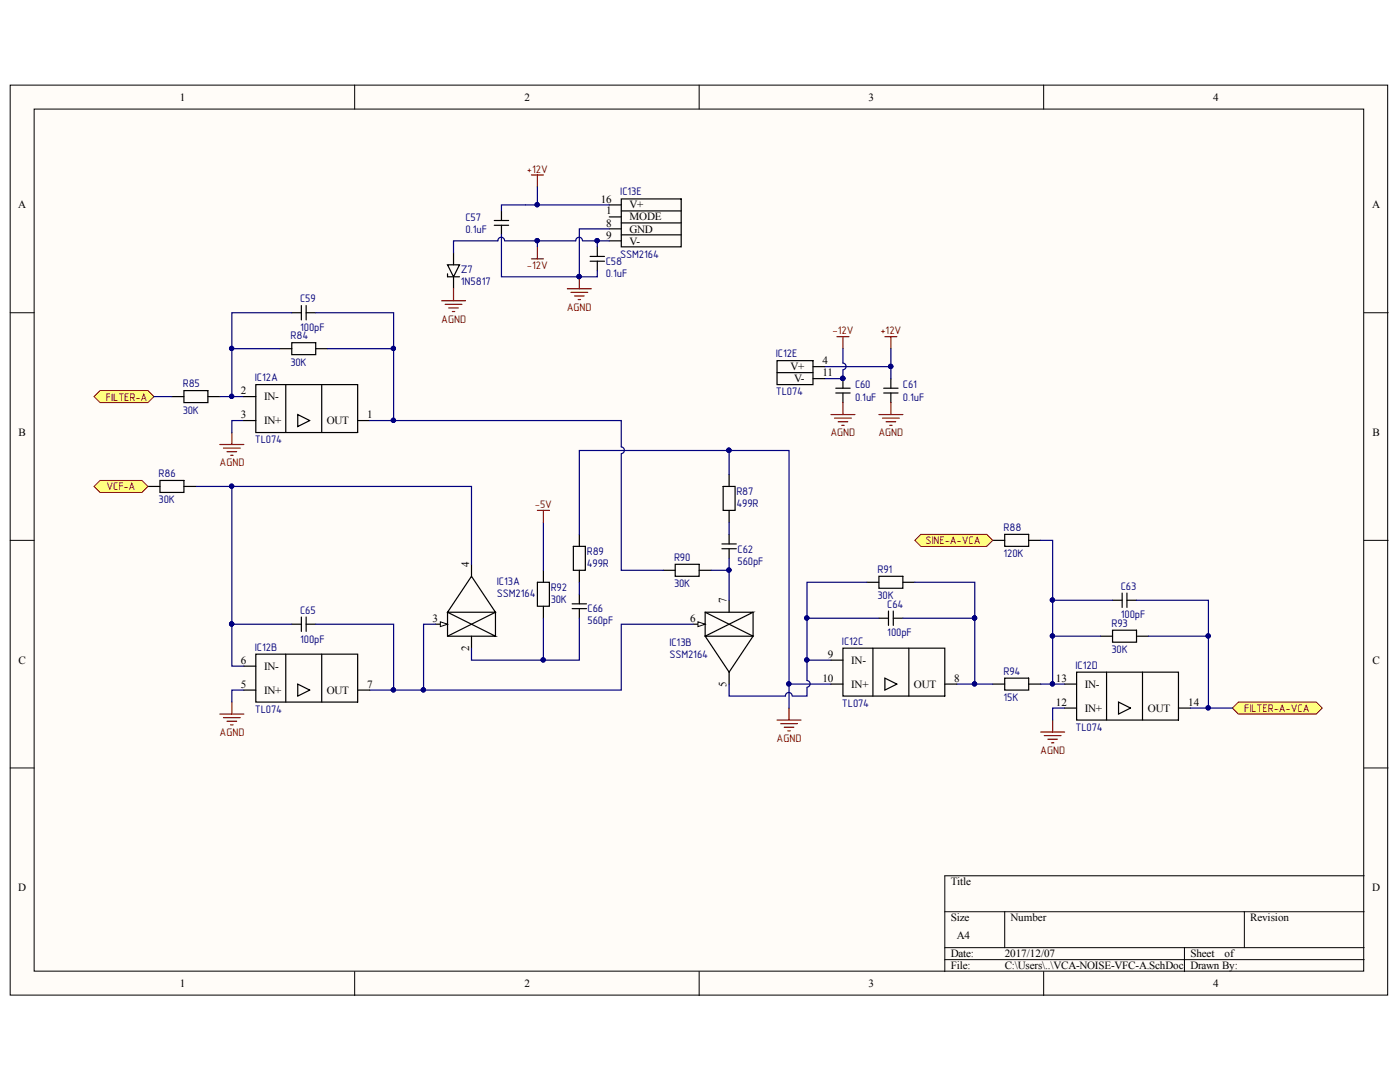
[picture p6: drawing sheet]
<svg xmlns="http://www.w3.org/2000/svg" width="279mm" height="216mm" viewBox="0 0 279 216" stroke-linecap="round" stroke-linejoin="round" font-family="sans-serif">
<g fill="#fffcf8" stroke="#000" stroke-width=".2">
<path d="M2 17h274.9v181.6h-274.9z"/>
<path d="M6.8 21.8h265.4v172h-265.4z"/>
</g>
<g fill="none" stroke="#000" stroke-width=".2">
<path d="M70.8 17v4.8M139.5 17v4.8M208.3 17v4.8M2 62.4h4.8M272.3 62.4h4.7M2 107.8h4.8M272.3 107.8h4.7M2 153.2h4.8M272.3 153.2h4.7M272.3 174.8h-83.7v19.1M70.8 193.9v4.8M139.5 193.9v4.8"/>
<path d="M188.6 181.9h83.7M188.6 189.1h83.7M188.6 191.5h83.7M200.5 181.9v7.2M208.3 193.9v4.8M236.4 189.1v4.8M248.3 181.9v7.2"/>
</g>
<path d="M145.5 119.8v2.4M58.2 124.6h1.9M60.1 123.1v2.9M61.1 124.6h1.9M61.1 123.1v2.9M138.3 124.6h2.4" fill="none" stroke="#000" stroke-width=".24"/>
<path d="M139.3 124.1l1.4 .5-1.4 .4z" fill="#fffcf8"/>
<path d="M139.3 124.1l1.4 .5-1.4 .4z" fill="none" stroke="#000" stroke-width=".2"/>
<g fill="none" stroke="#000" stroke-width=".24">
<path d="M144.3 97.1h2.4v4.7h-2.4zM145.5 94.7v2.4M132.4 113.8h2.3M134.7 112.6h4.8v2.4h-4.8zM139.5 113.8h2.4M144.1 108.5h2.8M144.1 109.5h2.8M145.5 101.8v2.4M145.5 106.6v1.9M145.5 109.5v1.9M173 116.2h2.4M175.4 115h4.8v2.4h-4.8z"/>
<path d="M180.2 116.2h2.4M86.9 124.6h2.4M94.1 126.9v2.4M140.7 126.9h9.6l-4.8 7.2zM140.7 122.2h9.6l-9.6 4.7zM140.7 122.2l9.6 4.7v-4.7M145.5 134.1v2.4M175.4 123.4h1.9M177.3 121.9v2.9M178.3 123.4h1.9M178.3 121.9v2.9"/>
</g>
<path d="M141.9 113.8h3.6M145.5 111.4v8.4M145.5 104.2v2.4M182.6 116.2h11.9v7.2M157.5 136.5h8.3M161.1 123.4h14.3M180.2 123.4h14.3M194.5 123.4v13.1h-3.6" fill="none" stroke="#000080" stroke-width=".24"/>
<g fill="#000080" stroke="#000080" stroke-width=".2">
<circle cx="145.5" cy="113.7" r=".43"/>
<circle cx="161" cy="123.3" r=".43"/>
<circle cx="194.5" cy="123.3" r=".43"/>
<circle cx="194.5" cy="136.5" r=".43"/>
<circle cx="157.4" cy="136.5" r=".43"/>
</g>
<path d="M155.1 143.7h4.8M155.8 144.4h3.3M156.5 145.1h1.9M157.2 145.8h.5M157.5 141.3v2.4" fill="none" stroke="#800000" stroke-width=".24"/>
<path d="M87.9 124.1l1.4 .5-1.4 .4z" fill="#fffcf8"/>
<path d="M87.9 124.1l1.4 .5-1.4 .4z" fill="none" stroke="#000" stroke-width=".2"/>
<g fill="none" stroke="#000" stroke-width=".24">
<path d="M29.5 97.1h2.4M31.9 95.9h4.8v2.4h-4.8zM36.7 97.1h2.4M94.1 115l4.8 7.2h-9.6zM94.1 112.6v2.4M107.2 116.2h2.4v4.8h-2.4zM108.4 113.8v2.4M114.4 109h2.4v4.8h-2.4zM115.6 106.6v2.4M115.6 113.8v2.4M115.6 118.6v1.9M48.7 137.7h2.4"/>
<path d="M48.7 132.9h2.4M51.1 130.5h20.3v9.6h-20.3zM57 130.5v9.6M59.4 136.5l2.4 1.2-2.4 1.2zM64.2 130.5v9.6M71.4 137.7h2.4M89.3 122.2l9.6 4.7h-9.6zM89.3 126.9l9.6-4.7v4.7M108.4 121v2.4M114.2 120.5h2.9M114.2 121.4h2.9M115.6 121.4v2"/>
<path d="M165.8 136.5h2.4M165.8 131.7h2.4M168.2 129.3h20.4v9.6h-20.4zM174.2 129.3v9.6M176.6 135.3l2.4 1.2-2.4 1.2zM181.4 129.3v9.6M188.6 136.5h2.3"/>
</g>
<g fill="none" stroke="#000080" stroke-width=".24">
<path d="M39.1 97.1h7.2M145.5 89.9h12v51.4M145.5 89.9h-29.9v16.7M145.5 89.9v4.8M94.1 112.6v-15.5h-47.8v27.5M108.4 104.2v9.6M115.6 116.2v2.4M173 116.2h-11.9v19.6a.67 .67 0 0 1 .6 .7 .67 .67 0 0 1-.7 .6M46.3 124.6v8.3h2.4M46.3 124.6h11.9M48.7 137.7h-2.4v2.4M63 124.6h15.6v13.1"/>
<path d="M86.9 124.6h-2.4v13.1M108.4 123.4v8.3M115.6 123.4v8.3h-21.5v-2.4M138.3 124.6h-14.3v13.1h-50.2M145.5 136.5v2.4h11.3a.67 .67 0 0 1 .6-.7 .67 .67 0 0 1 .7 .7M161.1 137.2v1.7h-2.9M161.1 131.7h4.7"/>
</g>
<g fill="#000080" stroke="#000080" stroke-width=".2">
<circle cx="78.5" cy="137.7" r=".43"/>
<circle cx="84.5" cy="137.7" r=".43"/>
<circle cx="108.4" cy="131.7" r=".43"/>
<circle cx="145.5" cy="89.8" r=".43"/>
<circle cx="157.4" cy="136.5" r=".43"/>
<circle cx="161" cy="131.7" r=".43"/>
<circle cx="161" cy="123.3" r=".43"/>
<circle cx="46.2" cy="97" r=".43"/>
<circle cx="46.2" cy="124.5" r=".43"/>
</g>
<path d="M107.2 101.8h2.4M108.4 101.8v2.4M43.9 142.5h4.8M44.6 143.2h3.3M45.3 143.9h1.9M46 144.6h.5M46.3 140.1v2.4" fill="none" stroke="#800000" stroke-width=".24"/>
<g fill="#ffff80" stroke="#800000" stroke-width=".2">
<path d="M18.8 97.1l1.2-1.2h8.3l1.2 1.2-1.2 1.2h-8.3z" fill-rule="evenodd"/>
<path d="M245.9 141.3l1.2-1.2h15.6l1.2 1.2-1.2 1.2h-15.6z" fill-rule="evenodd"/>
</g>
<g fill="none" stroke="#000" stroke-width=".24">
<path d="M198.1 107.8h2.4M200.5 106.6h4.8v2.4h-4.8zM205.3 107.8h2.4M222 119.8h1.9M223.9 118.3v2.9M224.9 119.8h1.9M224.9 118.3v2.9M198.1 136.5h2.4M200.5 135.3h4.8v2.4h-4.8zM205.3 136.5h2.4M219.6 126.9h2.4M222 125.7h4.8v2.4h-4.8z"/>
<path d="M226.8 126.9h2.4"/>
</g>
<path d="M207.7 107.8h2.4v12M222 119.8h-11.9v16.7M207.7 136.5h4.8M210.1 126.9h9.5M229.2 126.9h12M212.5 141.3h-2.4v2.4M241.2 141.3h4.7" fill="none" stroke="#000080" stroke-width=".24"/>
<g fill="#000080" stroke="#000080" stroke-width=".2">
<circle cx="210" cy="136.5" r=".43"/>
<circle cx="210" cy="126.9" r=".43"/>
<circle cx="210" cy="119.7" r=".43"/>
<circle cx="241.1" cy="126.9" r=".43"/>
<circle cx="241.1" cy="141.2" r=".43"/>
</g>
<path d="M207.7 146.1h4.8M208.4 146.8h3.4M209.1 147.5h1.9M209.8 148.2h.5M210.1 143.7v2.4" fill="none" stroke="#800000" stroke-width=".24"/>
<path d="M182.6 107.8l1.2-1.2h13.1l1.2 1.2-1.2 1.2h-13.1z" fill-rule="evenodd" fill="#ffff80" stroke="#800000" stroke-width=".2"/>
<path d="M43.9 79.1h4.8M46.3 69.6h9.5M58.2 62.4h-11.9v16.7M63 62.4h15.6v21.5h-4.8M65.4 69.6h13.2M164.6 73.2h13.2M168.2 69.6v2.8a.67 .67 0 0 1 .7 .7 .67 .67 0 0 1-.7 .7M168.2 73.9v1.7h-3.6M177.8 69.6v6M48.7 83.9h-2.4v2.4M226.8 119.8h14.4v21.5h-3.6M194.5 136.5h3.6" fill="none" stroke="#000080" stroke-width=".24"/>
<g fill="#000080" stroke="#000080" stroke-width=".2">
<circle cx="194.5" cy="136.5" r=".43"/>
<circle cx="168.2" cy="75.5" r=".43"/>
<circle cx="177.7" cy="73.1" r=".43"/>
<circle cx="241.1" cy="126.9" r=".43"/>
<circle cx="241.1" cy="141.2" r=".43"/>
<circle cx="46.2" cy="79.1" r=".43"/>
<circle cx="46.2" cy="69.5" r=".43"/>
<circle cx="78.5" cy="69.5" r=".43"/>
<circle cx="78.5" cy="83.9" r=".43"/>
</g>
<g fill="none" stroke="#000" stroke-width=".24">
<path d="M34.3 79.1h2.4M36.7 77.9h4.8v2.4h-4.8zM41.5 79.1h2.4M48.7 79.1h2.4M51.1 76.7h20.3v9.6h-20.3zM55.8 69.6h2.4M57 76.7v9.6M58.2 68.4h4.8v2.4h-4.8zM58.2 62.4h1.9M60.1 61v2.8M61.1 62.4h1.9M61.1 61v2.8"/>
<path d="M63 69.6h2.4M64.2 76.7v9.6M155.1 72h7.2v4.7h-7.2zM155.1 74.4h7.2M162.3 73.2h2.3M162.3 75.6h2.3M166.8 78.4h2.9M166.8 77.5h2.9M168.2 75.6v1.9M168.2 78.4v1.9M176.4 78.4h2.8M176.4 77.5h2.8"/>
<path d="M177.8 75.6v1.9M177.8 78.4v1.9M48.7 83.9h2.4M59.4 82.7l2.4 1.2-2.4 1.2zM71.4 83.9h2.4M212.5 136.5h2.4M214.9 134.1h20.3v9.6h-20.3zM220.8 134.1v9.6M228 134.1v9.6M212.5 141.3h2.4M223.2 140.1l2.4 1.2-2.4 1.2zM235.2 141.3h2.4"/>
</g>
<g fill="none" stroke="#800000" stroke-width=".24">
<path d="M167 67.2h2.4M168.2 67.2v2.4M176.6 67.2h2.4M177.8 67.2v2.4M43.9 88.7h4.8M44.6 89.4h3.3M45.3 90.1h1.9M46 90.8h.5M46.3 86.3v2.4M165.8 82.7h4.8M166.6 83.4h3.3M167.3 84.2h1.9"/>
<path d="M168 84.9h.5M168.2 80.3v2.4M175.4 82.7h4.8M176.1 83.4h3.4M176.8 84.2h2M177.6 84.9h.4M177.8 80.3v2.4"/>
</g>
<path d="M18.8 79.1l1.2-1.2h9.5l1.2 1.2-1.2 1.2h-9.5z" fill-rule="evenodd" fill="#ffff80" stroke="#800000" stroke-width=".2"/>
<path d="M107.2 37.3v3.6M100.1 46.9v8.3h19.1v-1.2M100.7 48.1a.67 .67 0 0 0-.7-.8 .67 .67 0 0 0-.6 .8h-8.9v2.4M100.8 48.1h6.4M116.2 48.1a.67 .67 0 0 0-.6-.8 .67 .67 0 0 0-.7 .8h-7.7v1.2M116.3 48.1h2.9v1.2M119.2 48.1h2.4M121.6 40.9h-21.5v1.2M121.6 45.7h-6v9.5M30.7 79.1h3.6M78.6 83.9h45.4v5.3a.67 .67 0 0 1 .6 .6 .67 .67 0 0 1-.6 .7M124 90.6v23.2h8.4" fill="none" stroke="#000080" stroke-width=".24"/>
<g fill="#000080" stroke="#000080" stroke-width=".2">
<circle cx="78.5" cy="83.9" r=".43"/>
<circle cx="107.2" cy="40.8" r=".43"/>
<circle cx="115.6" cy="55.2" r=".43"/>
<circle cx="119.2" cy="48" r=".43"/>
<circle cx="107.2" cy="48" r=".43"/>
</g>
<g fill="none" stroke="#000" stroke-width=".24">
<path d="M124 39.7h11.9v9.6h-11.9zM89.3 52.8h2.4l-1.2 2.4zM89.3 54.6v.6h2.4M90.5 50.5v2.3M90.5 55.2v2.4M98.6 44h2.9M98.6 45h2.9M100.1 42.1v1.9M100.1 45v1.9M117.8 52.1h2.8M117.8 51.2h2.8M119.2 49.3v1.9"/>
<path d="M119.2 52.1v1.9M121.6 40.9h2.4M121.6 43.3h2.4M121.6 48.1h2.4M121.6 45.7h2.4M124 42.1h11.9M124 44.5h11.9M124 46.9h11.9"/>
</g>
<g fill="none" stroke="#800000" stroke-width=".24">
<path d="M106.1 34.9h2.3M107.2 34.9v2.4M90.5 57.6v2.4M106.1 51.6h2.3M107.2 49.3v2.3M113.2 57.6h4.8M113.9 58.3h3.4M114.7 59.1h1.9M115.4 59.8h.5M115.6 55.2v2.4M88.1 60h4.8M88.8 60.7h3.4"/>
<path d="M89.6 61.4h1.9M90.3 62.2h.4"/>
</g>
<g font-size="2.2">
<text x="35.9" y="20.1">1</text>
<text x="104.7" y="20.1">2</text>
<text x="173.4" y="20.1">3</text>
<text x="242.1" y="20.1">4</text>
<text x="3.6" y="41.6">A</text>
<text x="119.9" y="40.4">16</text>
<text x="125.6" y="41.6">V+</text>
<text x="273.9" y="41.6">A</text>
<text x="121" y="42.8">1</text>
<text x="121" y="47.6">9</text>
<text x="121" y="45.2">8</text>
<text x="125.6" y="44">MODE</text>
<text x="125.6" y="46.4">GND</text>
<text x="125.6" y="48.8">V-</text>
<text x="157.8" y="73.9">V+</text>
<text x="158.5" y="76.3">V-</text>
<text x="164.1" y="72.7">4</text>
<text x="164.1" y="75.1">11</text>
<text x="48.1" y="78.6">2</text>
<text x="48.1" y="83.5">3</text>
<text x="52.7" y="79.8">IN-</text>
<text x="73.3" y="83.5">1</text>
<text x="3.7" y="87">B</text>
<text x="52.7" y="84.7">IN+</text>
<text x="65.2" y="84.7">OUT</text>
<text x="273.9" y="87">B</text>
<text x="93.7" y="113.1" transform="rotate(-90 93.7 113.1)">4</text>
<text x="86.3" y="124.1">3</text>
<text x="137.7" y="124.1">6</text>
<text x="145" y="120.3" transform="rotate(-90 145 120.3)">7</text>
<text x="93.7" y="129.9" transform="rotate(-90 93.7 129.9)">2</text>
<text x="165.2" y="131.3">9</text>
<text x="3.7" y="132.4">C</text>
<text x="48.1" y="132.4">6</text>
<text x="48.1" y="137.3">5</text>
<text x="52.7" y="133.6">IN-</text>
<text x="73.3" y="137.3">7</text>
<text x="145" y="137.1" transform="rotate(-90 145 137.1)">5</text>
<text x="164.1" y="136.1">10</text>
<text x="169.9" y="132.4">IN-</text>
<text x="169.9" y="137.3">IN+</text>
<text x="182.4" y="137.3">OUT</text>
<text x="190.4" y="136.1">8</text>
<text x="210.7" y="136.1">13</text>
<text x="216.5" y="137.3">IN-</text>
<text x="273.9" y="132.4">C</text>
<text x="52.7" y="138.4">IN+</text>
<text x="65.2" y="138.4">OUT</text>
<text x="210.7" y="140.8">12</text>
<text x="216.5" y="142">IN+</text>
<text x="229.1" y="142">OUT</text>
<text x="237.1" y="140.8">14</text>
<text x="3.6" y="177.9">D</text>
<text x="189.8" y="176.7">Title</text>
<text x="273.9" y="177.9">D</text>
<text x="189.8" y="183.9">Size</text>
<text x="201.7" y="183.9">Number</text>
<text x="249.5" y="183.9">Revision</text>
<text x="189.8" y="191">Date:</text>
<text x="190.9" y="187.4">A4</text>
<text x="200.5" y="191">2017/12/07</text>
<text x="237.6" y="191">Sheet</text>
<text x="244.4" y="191">of</text>
<text x="35.9" y="197">1</text>
<text x="104.7" y="197">2</text>
<text x="173.4" y="197">3</text>
<text x="189.8" y="193.4">File:</text>
<text x="200.5" y="193.4">C:\Users\..\VCA-NOISE-VFC-A.SchDoc</text>
<text x="237.6" y="193.4">Drawn By:</text>
<text x="242.1" y="197">4</text>
</g>
<g font-size="2.2" fill="#800000">
<text x="105.2" y="34.5">a12V</text>
<text x="105.2" y="53.6">-12V</text>
<text x="88.1" y="64.4">AGND</text>
<text x="113.1" y="62">AGND</text>
<text x="166.2" y="66.7">-12V</text>
<text x="175.7" y="66.7">a12V</text>
<text x="21.2" y="79.9">FILTER-A</text>
<text x="165.7" y="87">AGND</text>
<text x="175.3" y="87">AGND</text>
<text x="43.8" y="93">AGND</text>
<text x="21.2" y="97.8">VCF-A</text>
<text x="106.8" y="101.4">-5V</text>
<text x="184.7" y="108.6">SINE-A-VCA</text>
<text x="248.3" y="142">FILTER-A-VCA</text>
<text x="43.8" y="146.8">AGND</text>
<text x="155" y="148">AGND</text>
<text x="207.6" y="150.4">AGND</text>
</g>
<g font-size="2.2" fill="#000080">
<text x="123.8" y="39">IC13E</text>
<text x="92.9" y="46.4">0.1uF</text>
<text x="92.9" y="44.1">C57</text>
<text x="120.9" y="52.9">C58</text>
<text x="123.8" y="51.4">SSM2164</text>
<text x="92" y="56.9">1N5817</text>
<text x="92" y="54.5">Z7</text>
<text x="120.9" y="55.3">0.1uF</text>
<text x="59.9" y="60.3">C59</text>
<text x="58" y="67.7">R84</text>
<text x="59.9" y="66">100pF</text>
<text x="154.8" y="71.3">IC12E</text>
<text x="36.5" y="77.3">R85</text>
<text x="50.8" y="76">IC12A</text>
<text x="58" y="73">30K</text>
<text x="170.6" y="77.5">C60</text>
<text x="180.2" y="77.5">C61</text>
<text x="36.5" y="82.5">30K</text>
<text x="154.8" y="78.9">TL074</text>
<text x="170.6" y="79.9">0.1uF</text>
<text x="180.2" y="79.9">0.1uF</text>
<text x="50.8" y="88.5">TL074</text>
<text x="31.6" y="95.2">R86</text>
<text x="31.6" y="100.5">30K</text>
<text x="147" y="101.1">499R</text>
<text x="147" y="98.8">R87</text>
<text x="200.3" y="106">R88</text>
<text x="117.1" y="113.2">499R</text>
<text x="117.1" y="110.7">R89</text>
<text x="134.5" y="111.9">R90</text>
<text x="147.2" y="112.6">560pF</text>
<text x="147.2" y="110.3">C62</text>
<text x="200.3" y="111.2">120K</text>
<text x="99.2" y="116.7">IC13A</text>
<text x="99.2" y="119.1">SSM2164</text>
<text x="109.9" y="117.9">R92</text>
<text x="134.5" y="117.2">30K</text>
<text x="175.1" y="119.6">30K</text>
<text x="175.1" y="114.3">R91</text>
<text x="223.7" y="117.6">C63</text>
<text x="59.9" y="122.5">C65</text>
<text x="109.9" y="120.3">30K</text>
<text x="117.3" y="124.6">560pF</text>
<text x="117.3" y="122.2">C66</text>
<text x="177.1" y="121.3">C64</text>
<text x="221.8" y="125.1">R93</text>
<text x="223.7" y="123.4">100pF</text>
<text x="50.8" y="129.8">IC12B</text>
<text x="59.9" y="128.2">100pF</text>
<text x="133.6" y="128.9">IC13B</text>
<text x="133.6" y="131.3">SSM2164</text>
<text x="168" y="128.6">IC12C</text>
<text x="177.1" y="126.9">100pF</text>
<text x="221.8" y="130.3">30K</text>
<text x="200.3" y="134.6">R94</text>
<text x="214.6" y="133.5">IC12D</text>
<text x="50.8" y="142.2">TL074</text>
<text x="168" y="141.1">TL074</text>
<text x="200.3" y="139.9">15K</text>
<text x="214.6" y="145.9">TL074</text>
</g>
</svg>
